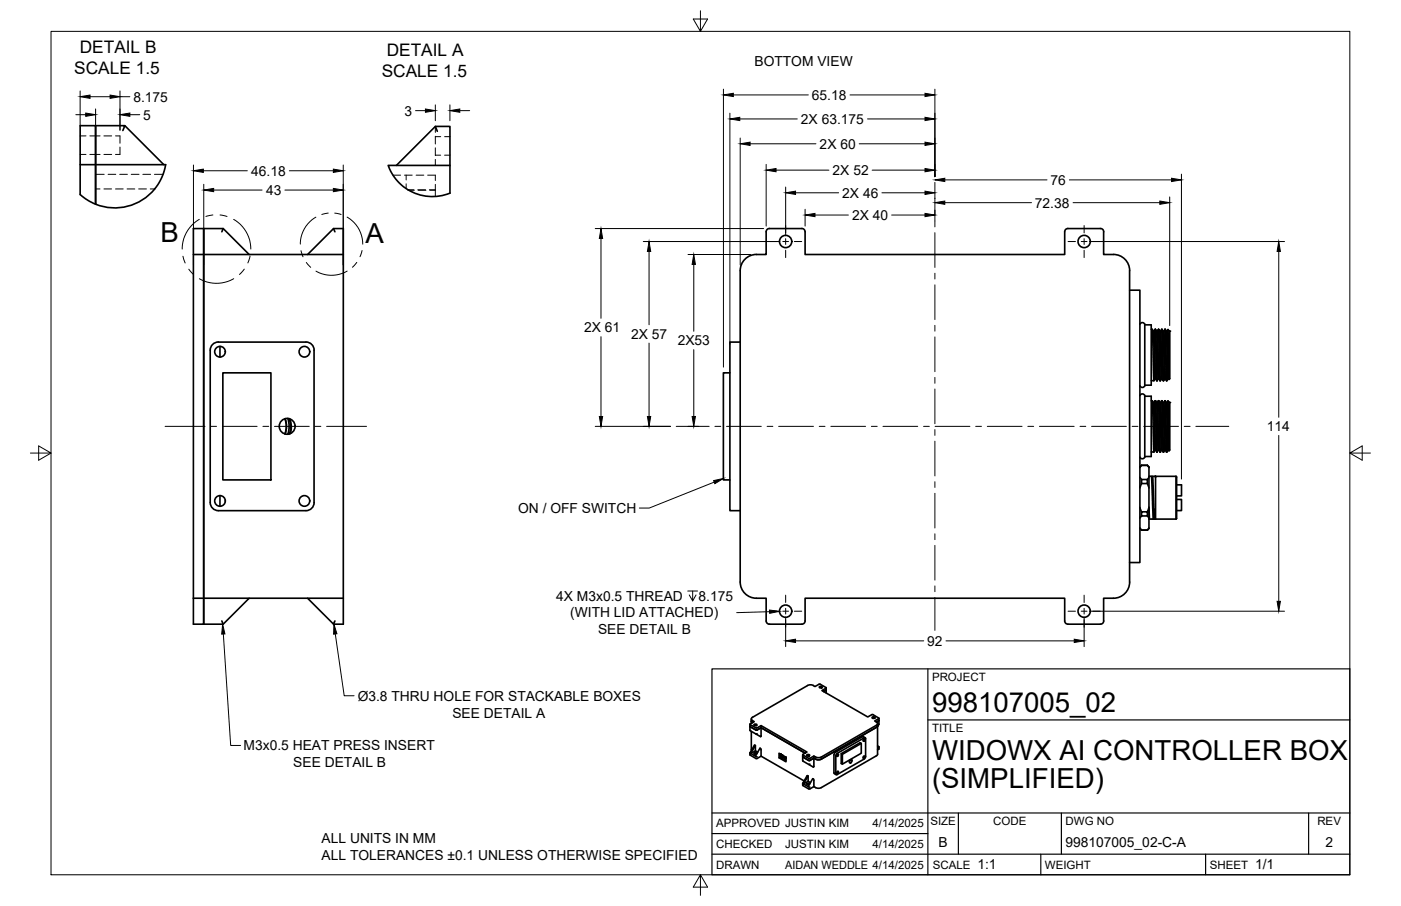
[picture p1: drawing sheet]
<svg xmlns="http://www.w3.org/2000/svg" width="432mm" height="279mm" viewBox="0 0 432 279" stroke-linecap="round" stroke-linejoin="round" font-family="sans-serif">
<!-- layer: Visible -->
<g fill="none" stroke="#000" stroke-width=".51">
<path d="M38.5 38.8l12 12M134.2 39l.6 1.5M37.9 40.3l.6-1.5h-9v24.2v-12.2h21.6l-.1 .3a15.9 15.9 0 0 1-26.3 8.9v-21.2h4.8v12h-4.8M122.2 51l12-12h4.5v20.6a14.4 14.4 0 0 1-13-1.1M138.7 51h-19.1l.3 .6a14.4 14.4 0 0 0 5.8 6.9M59.6 78.5h3.2v-8h-3.2v114M68.4 71.5l.4-1h-6v122h6l8-8M68.8 70.5l8 8M94.8 78.5l8-8h3v122h-3l-8-8M102.8 70.5l.4 1M105.8 78.5h-43v106h43M233.1 78.5a5 5 0 0 0-5 5v96"/>
<path d="M237.1 70.5h10M237.1 70.5a1.01 1.01 0 0 0-1 1v7h-3M247.1 70.5a1.01 1.01 0 0 1 1 1v7h80v-7a1.01 1.01 0 0 1 1.1-1M329.1 70.5h10.1M339.2 70.5a.97 .97 0 0 1 .9 1v7h3.1M343.2 78.5a5 5 0 0 1 5 5M348.1 89.5h3.2v84h-3.2M348.1 83.5v96M351.3 100a.82 .82 0 0 1 1.1-.4 .82 .82 0 0 1 .4 1v17a1.54 1.54 0 0 1-.5 1.9h-.5l-.5-.5M64.8 108a2.51 2.51 0 0 1 2.5-2.5h27a2.47 2.47 0 0 1 2.5 2.5M64.8 108v47a2.51 2.51 0 0 0 2.5 2.5h27a2.51 2.51 0 0 0 2.5-2.5M67.8 106.8v3.3"/>
<path d="M68.7 115h14.8v33h-14.8zM96.8 108v47M225 115h-2.1v33h2.1M228.1 105.5h-3.1v52h3.1M352.8 100.2h2v18.6h-2M354.8 101.6h.4v.6l.5 15.2M354.8 117.4h.8M355.2 101.6l.3 .5M355.5 102.1h.2l.3-.5 .5 15.8M355.5 102.1l.5 14.7M355.7 102.1l.5 14.7M356 116.8h.2"/>
<path d="M356 116.8l-.3 .6M356 101.6l.2 .9 .5 14.9M356.2 101.6l.3 .5M356.2 116.8l.3 .6M356.5 102.1l.5 14.7M356.5 102.1h.2M356.5 117.4h.2M356.7 102.1l.3-.5 .5 15.8M356.7 102.1l.5 14.7M357 116.8h.2M357 116.8l-.3 .6M357 101.6l.2 .8 .5 15"/>
<path d="M357.1 101.6l.4 .5M357.2 116.8l.3 .6M357.5 102.1l.5 14.7M357.5 102.1h.2M357.5 117.4h.2M357.7 102.1l.3-.5 .5 15.8M357.7 102.1l.5 14.7M358 116.8h.2M358 116.8l-.3 .6M358 101.6l.2 1.1 .4 14.7M358.2 101.6l.3 .5M358.2 116.8l.3 .6"/>
<path d="M358.5 102.1l.5 14.7M358.5 102.1h.2M358.5 117.4h.1M358.7 102.1l.3-.5 .5 15.8M358.7 102.1l.5 14.7M359 116.8h.2M359 116.8l-.4 .6M359 101.6l.2 1 .5 14.8M359.2 101.6l.3 .5M359.2 116.8l.3 .6M359.5 102.1l.5 14.7M359.5 102.1h.2"/>
<path d="M359.5 117.4h.1M359.7 102.1l.5 14.7M360 101.6l.3 15.4M360 101.6l.4 .5M360 101.6l-.3 .5M360.2 116.8h-.2l-.3 .6M360.2 116.8l.1 .2M360.4 102.1h.1M360.5 102.1v14.7l-.2 .2M87.8 133.8l.4-2-.3-2.7 .4 2.7-.4 2M88.7 129l.4 2.1-.4 2.8M89.1 129.1l.4 2.1-.3 2.6"/>
<path d="M89.4 129.2l.4 2.4-.3 2.1M351.3 122a.82 .82 0 0 1 1.1-.5 .82 .82 0 0 1 .4 1.1v17a1.52 1.52 0 0 1-.5 1.8h-.5l-.5-.4M352.8 122.2h2v18.6h-2M354.8 139.4h.8M354.8 123.6h.4M355.2 123.6l.5 15.8M355.2 123.6l.3 .5M355.5 124.1l.5 14.8M355.7 124.1l.5 14.7M356 138.9h.2M356 138.9l-.3 .5M356 123.6l.5 15.8"/>
<path d="M356 123.6l-.3 .5h-.2M356 123.6h.2M356.2 123.6l.5 15.8M356.2 123.6l.3 .5M356.2 138.8l.3 .6M356.5 124.1l.5 14.8M356.5 124.1h.2M356.5 139.4h.2M356.7 124.1l.5 14.7M357 138.9h.2M357 138.9l-.3 .5M357 123.6l.5 15.8"/>
<path d="M357 123.6h.1M357 123.6l-.3 .5M357.1 123.6l.6 15.8M357.1 123.6l.4 .5M357.2 138.8l.3 .6M357.5 124.1l.5 14.8M357.5 124.1h.2M357.5 139.4h.2M357.7 124.1l.3-.5 .5 15.8M357.7 124.1l.5 14.7M358 138.9h.2M358 138.9l-.3 .5"/>
<path d="M358 123.6h.1M358.1 123.6l.5 15.8M358.2 123.6l.3 .5M358.2 138.8l.3 .6M358.5 124.1l.5 14.8M358.5 124.1h.2M358.5 139.4h.1M358.7 124.1l.5 14.7M359 138.9h.2M359 138.9l-.4 .5M359 123.6l.5 15.8M359 123.6h.2"/>
<path d="M359 123.6l-.3 .5M359.2 123.6l.5 15.8M359.2 123.6l.3 .5M359.2 138.8l.3 .6M359.5 124.1l.5 14.8M359.5 124.1h.2M359.5 139.4h.1M359.7 124.1l.5 14.7M360 123.7a2.35 2.35 0 0 1 .5 2.4v12.7l-.2 .2M360 123.7l.3 15.3M360 123.7l-.3 .4M360.2 138.9h-.2l-.3 .5"/>
<path d="M360.2 138.8l.1 .2M360.4 124.1h.1M67.8 152.8v3.3M351.3 156.5l.5 1.3M351.3 147.2l.5 .7M351.8 143.5h1.8M351.8 157.8h1.8v1.3h-1.8zM351.8 147.9h1.8v1.2h-1.8zM351.8 159.1l-.5 .7M351.8 149.1l-.5 1.4M351.8 143.5l-.5 .7M351.8 143.5l-.5 .5"/>
<path d="M353.6 143.5l.5 .7M353.6 159.1l.5 .7M353.6 149.1l.5 1.4M354.1 156.4l.2 3.6-.2 .1M354.1 146.9h.8M354.1 144.2v18.8l-.5 .5M354.1 156.5l-.5 1.3M354.1 147.2l-.5 .7M354.9 146.9h.4v.4l.3 12.8h-.2v-.5zM355.3 146.9h.8M355.6 157.1l.4 3h-.4M356.1 146.9h6.4"/>
<path d="M356.1 146.9l.1 .3M356.2 146.9v13.2M362.5 146.9l.1 .2v12.8l-.1 .2M362.5 146.9v13.2M362.6 149.5h1.6v3.4h-1.6M362.6 154h1.6v3.5h-1.6M228.1 179.5a5 5 0 0 0 5 5h3v7a1.01 1.01 0 0 0 1 1h10a1.01 1.01 0 0 0 1-1v-7h80v7a1.01 1.01 0 0 0 1 1h10.1a1.01 1.01 0 0 0 1-1l-.1-7a7.8 7.8 0 0 0 6.3-1.2 5 5 0 0 0 1.8-3.8M351.3 162.8l.5 .7M351.3 163l.5 .5M351.8 163.5h1.8M354.1 162.8l-.5 .7M354.3 160.1h1.1"/>
<path d="M356 160.1h.2M356.2 160.1h6.3M59.6 184.5h3.2v8h-3.2zM68.4 191.5l.4 1M103.2 191.5l-.4 1M252.5 211.8l.6-.1 .3 .3-.5 .2zM254.6 212.1v1.6M254.6 212.8l-.7 .5M231.1 223.4l.1 1.9M231.1 232.2l.1 .6 1.8 1.1 1.6-.7 13.2 7.6M231.2 224v.1M231.2 224.1l2.1 1"/>
<path d="M231.6 222.4l.3 .5M231.6 225.5v5.9M231.6 221.7v1.4M232.4 223.5l.5-.2 .4 .3-.6 .2zM232.5 229.8l.3 .1-1.4 2.5-.3-.2zM232.8 231.6l-1.4 .8 1.9 1M232.8 233.2l1.4-2.5 .4 .5v2M232.8 229.9v1.7l.7 .4M233.3 232.4a.45 .45 0 0 0-.5-.3 .45 .45 0 0 0-.4 .4h.8M233.3 225.1l1.3-.7 13.6 7.9-13.6-7.9-.1 2.7-3.3-1.8M233.3 226.3h-.3M234.6 223.8v.6l-1.3 .7"/>
<path d="M240.1 232.3l2.1 1.2v1.4l-2.1-1.2zM240.5 232.5v1l1.7 1M240.5 233.2l.2 .1M240.5 232.7l.8 .5M240.5 233.5l-.4 .2M240.5 232.5h.1M240.7 233.6l.1-.4v.5M240.7 233.2l-.2-.1 1.7 1M240.7 233.2h.1M240.7 232.6l.1 .1M241 232.9h.1M241 232.8h.1"/>
<path d="M241.1 232.9v.1M241.1 233h.1M241.2 233.4v.1M241.2 233.5l-.4 .2M241.2 233.5h.1M241.2 233h.1M241.2 233l.1 .2M241.3 233.2l.1 .1M241.3 233.3v.1M241.3 233.4l.4 .2M241.3 233.4h.1M241.3 233.4l.9 .5"/>
<path d="M241.3 233.2h.1M241.4 233.2h.1M241.4 233.2l-.1 .1M241.7 233.6h.1M241.8 233.6h-.1M241.8 233.6h.1M241.8 233.7l.4 .2M241.8 233.6v.1M241.9 233.4l-.1 .2M241.9 233.4h.1M242 233.4l.2 .1-.4 .1M242.2 233.8v.1"/>
<path d="M242.2 233.9h.1M242.3 233.9h.1M242.3 233.8h-.1M247.4 232.7v1.9M247.4 234.6l3.3 2 .1-.2M247.4 233.4l1.8 1.1h.4M248.6 232.9l.6-.2 .3 .3-.5 .2zM248.8 239.2l-1.4 2.4M248.8 239.2l.3 .1-1.5 2.5-.2-.2M249.1 239.3v1.6l.7 .4M249.6 235.6l-.3 .1M250.8 233.2v.6l-1.2 .7 1.2-.7 .6 .3"/>
<path d="M251.4 234.1l-.6-.3v2.6M257 238.3l.2 .3M257.2 238.6l.5 .3M258 232.7l.3-.2 .1 .2-.4 .6zM258 238l.3-.2 .1 .2-.4 .6zM259.6 232.6v3M262 234.5l.4-.3 .2 .3-.2 .6-.4 .2-.2-.3zM262 234.4l-.2 .4M265.5 229.3v3l-5.9 3.3-.3-.2v-3l5.8-3.4 .4 .3-5.9 3.3-.3-.2M266.1 228l.3-.2 .2 .2-.5 .6zM266.1 233.3l.3-.2 .2 .2-.5 .6zM266.7 227.5l-.9-.3-8.5 5-.3 .6v5.5"/>
<path d="M266.8 227.8v5.5M266.8 227.8l-.2-.3h-.3l-8.5 5-.2 .6v5.7l.4 .1 8.3-4.8 .5-.8M268.8 221.2l.6-.1 .3 .3-.6 .2zM270.1 222.6l.4 .5-.4 .6-17 9.7-1 .3-1.3-.5-1.2 .7M270.5 223.2v9.4l-.2 .3-17.2 10-1 .2-1.3-.5-1.2 .7M270.5 230l.3 .2v.3M270.5 223.8l-.4 .5-17 9.8-.7 .2-1-.2M270.8 222.3l-.7 .4-.5-.4 1.3-.8-1.9-1.1-1.5 .7-14.2-8.1 1.3-.9-2-1.1-1.4 .7-1.2-.5-1.1 .2-17.2 10v.6l.8 .5-1.3 .7v.2l2 1.1 1.4-.7 14.1 8.1-1.3 .8 1.8 1.2h.4M270.8 231.1l-.3 .1M270.9 230.4l-.1 .6M270.9 222.2v1.2l-.4 .7M270.9 221.5v.7"/>
<path d="M270.9 222.2l-.1 .1M270.9 223.4h-.1M247.4 241.6l.1 .7 2.1 1M249.1 240.9l-1.5 .9 1.6 .9M249.3 242.7h.3M249.6 241.7a.45 .45 0 0 0-.5-.2 .45 .45 0 0 0-.4 .4h.8M250.8 240.6l-.3-.5-1.4 2.5M250.8 240.6v2"/>
<circle cx="242.1" cy="74.5" r="1.89"/>
<circle cx="334.1" cy="74.5" r="1.89"/>
<circle cx="67.8" cy="108.5" r="1.64"/>
<circle cx="93.8" cy="108.5" r="1.64"/>
<circle cx="88.5" cy="131.5" r="2.44"/>
<circle cx="67.8" cy="154.5" r="1.64"/>
<circle cx="93.8" cy="154.5" r="1.64"/>
<circle cx="242.1" cy="188.5" r="1.89"/>
<circle cx="334.1" cy="188.5" r="1.89"/>
</g>
<g fill="#000">
<circle cx="360.5" cy="102.1" r=".25"/>
<circle cx="360.5" cy="124.1" r=".25"/>
</g>
<!-- layer: Hidden -->
<g fill="none" stroke="#000" stroke-width=".31">
<path d="M134.2 39v1.8M24.7 41.9h1.8M24.7 47.6h1.8M27.7 41.9h3.1M27.7 47.6h3.1M29.5 53.8h2.6M29.5 58.3h1.3M32 58.3h2.4M32 41.9h2.4M32 47.6h2.4M33.3 53.8h2.4M35.6 41.9h1.4v2.3"/>
<path d="M35.6 58.3h2.4M36.9 53.8h2.4M37 45.4v2.2h-1.4M39.2 58.3h2.4M40.4 53.8h2.4M42.7 58.3h2.4M44 53.8h2.4M46.3 58.3h1.4M47.6 53.8h2.6M121.1 54h2.4M124.7 54h2.3M125.2 54v1.5"/>
<path d="M125.2 56.7v1.5M125.7 58.5h1.9M126 58.7h1.7M128.2 54h2.4M128.8 58.5h2.3M128.9 58.7h2.4M131.8 54h2.4v1.7M132.3 58.5h1.9v2.1M132.5 58.7h1.7M134.2 42v2.4M134.2 45.6v2.4M134.2 49.2v1.8"/>
<path d="M134.2 56.9v1.6M134.2 47.9h1.6M134.2 42.1h1.6M137 47.9h1.7M137 42.1h1.7"/>
</g>
<!-- layer: Border -->
<path d="M15.7 9.7h400.3v260.1h-400.3zM215.9 3.3v6.4l-2.2-3.8h4.4l-2.2 3.8M9.4 139.7h6.3l-3.8-2.2v4.4l3.8-2.2M416 139.7l3.8 2.2v-4.4l-3.8 2.2h6.4M215.9 269.8l2.2 3.8h-4.4l2.2-3.8v6.3" fill="none" stroke="#000" stroke-width=".31"/>
<!-- layer: Titleblock -->
<path d="M219.4 206.3h196.6v63.5h-196.6zM286 206.3v63.5M286 222h130M219.4 257.1h66.6M219.4 250.7h196.6M295.4 250.7v12.7M327.1 250.7v12.7M403.3 250.7v12.7M219.4 263.4h196.6M320.8 263.4v6.4M371.6 263.4v6.4" fill="none" stroke="#000" stroke-width=".36"/>
<!-- layer: Smart Centers -->
<g fill="none" stroke="#000" stroke-width=".31">
<path d="M288.1 56.3v10.1M237.2 74.5h2.3M241.3 74.5h1.7M242.1 69.6v2.2M242.1 73.6v1.8M242.1 77.2v2.2M244.8 74.5h2.3M288.1 68.2v1.8M288.1 71.8v10.7M329.2 74.5h2.3M333.2 74.5h1.8M334.1 69.6v2.2"/>
<path d="M334.1 73.6v1.8M334.1 77.2v2.2M336.8 74.5h2.3M288.1 84.3v1.7M288.1 87.8v10.8M288.1 100.3v1.8M288.1 103.9v10.7M288.1 116.4v1.8M288.1 120v10.7M50.9 131.5h12.3M65 131.5h1.7M68.5 131.5h10.7"/>
<path d="M81 131.5h1.8M84.6 131.5h10.7M97.1 131.5h1.8M100.7 131.5h12.3M208.4 131.5h10.2M220.3 131.5h1.8M223.9 131.5h10.7M236.4 131.5h1.8M240 131.5h10.7M252.5 131.5h1.8M256.1 131.5h10.7M268.6 131.5h1.8"/>
<path d="M272.1 131.5h10.8M284.6 131.5h1.8M288.1 132.5v1.8M288.1 136.1v10.7M288.2 131.5h10.7M300.7 131.5h1.8M304.3 131.5h10.7M316.8 131.5h1.8M320.4 131.5h10.7M332.9 131.5h1.7M336.4 131.5h10.8M348.9 131.5h1.8"/>
<path d="M352.5 131.5h10.7M365 131.5h1.8M368.6 131.5h10.1M288.1 148.5v1.8M288.1 152.1v10.7M288.1 164.6v1.8M288.1 168.2v10.7M237.2 188.5h2.3M241.3 188.5h1.7M242.1 183.5v2.3M242.1 187.6v1.8M242.1 191.2v2.2"/>
<path d="M244.8 188.5h2.3M288.1 180.7v1.8M288.1 184.3v10.1M329.2 188.5h2.3M333.2 188.5h1.8M334.1 183.5v2.3M334.1 187.6v1.8M334.1 191.2v2.2M336.8 188.5h2.3"/>
</g>
<!-- layer: FD_Dimensions -->
<g fill="none" stroke="#000" stroke-width=".31">
<path d="M23.4 35.4h3M24.7 28v10.5M27.7 29.8h6.2M29.5 33.6v4.9M37 28v12.2M37 29.8h3M40 35.4h3.1M128.1 34.1h3M134.2 32.3v4.9M138.7 32.3v4.9M141.7 34.1h3.1M223 27.5v85.7"/>
<path d="M225 34.9v71.3M226 29.3h23.1M228 36.7h17.7M262 29.3h23.1M267.4 36.7h17.7M288.1 27.5v27M59.6 50.9v30.8M62.7 52.7h13.5M62.8 56.8v24.9M65.8 58.6h15M87.8 58.6h14.9M89.2 52.7h13.5"/>
<path d="M105.8 50.9v30.8M228.1 42.6v39.1M231.2 44.3h20.3M236.1 50.7v19M239.2 52.5h16.3M242.1 57.7v15M245.2 59.5h13.3M264.8 44.3h20.3M268.8 52.5h16.3M271.8 59.5h13.3M291.2 55.5h31.5M329.6 55.5h31.5"/>
<path d="M364.1 53.7v94M183.5 70.5h51.9M185.2 73.5v24.7M198.3 74.5h42.1M200 77.5v22.7M212 78.5h19.4M248.1 64.5v5.2M251.2 66.3h10.3M274.8 66.3h10.3M288.1 61.1v.1M288.1 64.8v3.3M291.2 62.5h26.7"/>
<path d="M330.7 62.5h26.8M335.9 74.5h60M360.5 60.7v39.7M394.1 77.5v51.2M213.8 81.5v20.7M185.2 103.8v24.6M200 105.8v22.6M213.8 107.8v20.6M183.5 131.5h23.2M212 131.5h3.3M394.1 134.3v51.1M212 182.3h3"/>
<path d="M213.5 182.3v3l-1.1-1.8M214.5 183.5l-1 1.8M237.2 188.6l-10.1 .3M242.1 190.3v9.1M245.2 197.6h39.5M291.6 197.6h39.5M334.1 190.3v9.1M335.9 188.5h60"/>
</g>
<g fill="#000" stroke="#000" stroke-width=".31">
<path d="M26.4 34.9l3.1 .5-3.1 .5zM24.7 29.8l3-.5v1zM33.9 29.3l3.1 .5-3.1 .5zM37 35.4l3-.5v1zM131.1 33.6l3.1 .5-3.1 .5zM138.7 34.1l3-.5v1zM223 29.3l3-.5v1zM225 36.7l3-.5v1zM285.1 36.2l3 .5-3 .5zM285.1 28.8l3 .5-3 .5zM59.6 52.7l3.1-.5v1zM62.8 58.6l3-.5v1z"/>
<path d="M102.7 52.2l3.1 .5-3.1 .5zM102.7 58.1l3.1 .5-3.1 .5zM228.1 44.3l3.1-.5v1.1zM236.1 52.5l3.1-.5v1zM242.1 59.5l3.1-.6v1.1zM285.1 58.9l3 .6-3 .5zM285.1 52l3 .5-3 .5zM285.1 43.8l3 .5-3 .6zM288.1 55.5l3.1-.5v1zM361.1 55l3 .5-3 .5zM185.2 70.5l.5 3h-1zM200 74.5l.6 3h-1.1z"/>
<path d="M248.1 66.3l3.1-.5v1zM285.1 65.8l3 .5-3 .5zM288.1 62.5l3.1-.5v1zM357.5 62l3 .5-3 .5zM394.1 74.5l.5 3h-1zM213.8 78.5l.5 3h-1zM184.7 128.4h1l-.5 3.1zM199.5 128.4h1.1l-.6 3.1zM213.3 128.4h1l-.5 3.1zM237.2 188.1l3 .4-3 .6zM242.1 197.6l3.1-.5v1zM331.1 197.1l3 .5-3 .5z"/>
<path d="M393.6 185.4h1l-.5 3.1z"/>
</g>
<!-- layer: Detail Boundary -->
<g fill="none" stroke="#000" stroke-width=".31">
<path d="M56.4 79l.7 2.1M61.4 67.6a10.6 10.6 0 0 0-5.2 9.2M65.6 66.3l-2.1 .5M67.8 66.3l2.2 .5M72 67.6a10.5 10.5 0 0 1 5.3 9.2M77.1 79l-.7 2.1M92.8 77.3l.6 1.9M97.4 67a9.6 9.6 0 0 0-4.8 8.3M101.2 65.7l-2 .4M103.2 65.7l1.9 .4M107 67a9.6 9.6 0 0 1 4.8 8.3M111.6 77.3l-.6 1.9"/>
<path d="M58.2 83l1.5 1.7M72 85.9a10.5 10.5 0 0 1-10.6 .1M75.3 83l-1.5 1.6M94.4 80.9l1.4 1.5M97.4 83.6a9.6 9.6 0 0 0 9.6 0M110 80.9l-1.4 1.5"/>
</g>
<!-- layer: Leaders -->
<path d="M219.9 148.2l3.1-.6-2.7 1.6zM68.6 192.5l.7 3-1 .1zM102.9 192.5l.9 2.9-1 .2z" fill="#000" stroke="#000" stroke-width=".31"/>
<path d="M220.1 148.7l-20 8h-3M68.8 195.5l2.3 34.4h3M103.3 195.5l2.8 19.1h3" fill="none" stroke="#000" stroke-width=".31"/>
<g font-size="8.5">
<text x="49.5" y="74.6">B</text>
<text x="112.6" y="75">A</text>
<text x="287.3" y="219.5">998107005_02</text>
<text x="287.3" y="234.5">WIDOWX AI CONTROLLER BOX</text>
<text x="287.3" y="243.1">(SIMPLIFIED)</text>
</g>
<g font-size="5.3">
<text x="24.6" y="16.3">DETAIL B</text>
<text x="119.2" y="17.4">DETAIL A</text>
<text x="22.9" y="22.8">SCALE 1.5</text>
<text x="117.6" y="23.8">SCALE 1.5</text>
</g>
<g font-size="4.3">
<text x="232.5" y="20.2">BOTTOM VIEW</text>
<text x="41.1" y="31.3">8.175</text>
<text x="124.6" y="35.6">3</text>
<text x="250.2" y="30.8">65.18</text>
<text x="44.2" y="36.9">5</text>
<text x="246.9" y="38.2">2X 63.175</text>
<text x="252.6" y="45.8">2X 60</text>
<text x="256.6" y="54">2X 52</text>
<text x="77.4" y="54.2">46.18</text>
<text x="323.8" y="57">76</text>
<text x="82" y="60.1">43</text>
<text x="259.6" y="60.9">2X 46</text>
<text x="319" y="64">72.38</text>
<text x="262.6" y="67.8">2X 40</text>
<text x="180" y="102.5">2X 61</text>
<text x="194.5" y="104.5">2X 57</text>
<text x="208.9" y="106.5">2X53</text>
<text x="390.4" y="133">114</text>
<text x="159.7" y="158.2">ON / OFF SWITCH</text>
<text x="171.4" y="185.3">4X M3x0.5 THREAD</text>
<text x="215.3" y="185.3">8.175</text>
<text x="175.7" y="190.4">(WITH LID ATTACHED)</text>
<text x="184.3" y="195.5">SEE DETAIL B</text>
<text x="285.8" y="199.1">92</text>
<text x="110.2" y="216.2">Ø3.8 THRU HOLE FOR STACKABLE BOXES</text>
<text x="139.4" y="221.3">SEE DETAIL A</text>
<text x="75.1" y="231.4">M3x0.5 HEAT PRESS INSERT</text>
<text x="90.4" y="236.6">SEE DETAIL B</text>
<text x="99.1" y="260.1">ALL UNITS IN MM</text>
<text x="289.3" y="261.2">B</text>
<text x="328.4" y="261.2">998107005_02-C-A</text>
<text x="408.5" y="261.2">2</text>
<text x="99.1" y="265.2">ALL TOLERANCES ±0.1 UNLESS OTHERWISE SPECIFIED</text>
<text x="301.2" y="268.1">1:1</text>
<text x="386.8" y="268.1">1/1</text>
</g>
<g font-size="3.5">
<text x="287.3" y="210.1">PROJECT</text>
<text x="287.3" y="225.8">TITLE</text>
<text x="220.7" y="255.2">APPROVED JUSTIN KIM</text>
<text x="268.9" y="255.2">4/14/2025</text>
<text x="286.7" y="254.5">SIZE</text>
<text x="306.1" y="254.5">CODE</text>
<text x="328.4" y="254.5">DWG NO</text>
<text x="406" y="254.5">REV</text>
<text x="220.7" y="261.5">CHECKED</text>
<text x="242" y="261.5">JUSTIN KIM</text>
<text x="268.9" y="261.5">4/14/2025</text>
<text x="220.7" y="267.9">DRAWN</text>
<text x="242" y="267.9">AIDAN WEDDLE 4/14/2025</text>
<text x="287.5" y="267.9">SCALE</text>
<text x="322.1" y="267.9">WEIGHT</text>
<text x="372.9" y="267.9">SHEET</text>
</g>
</svg>
